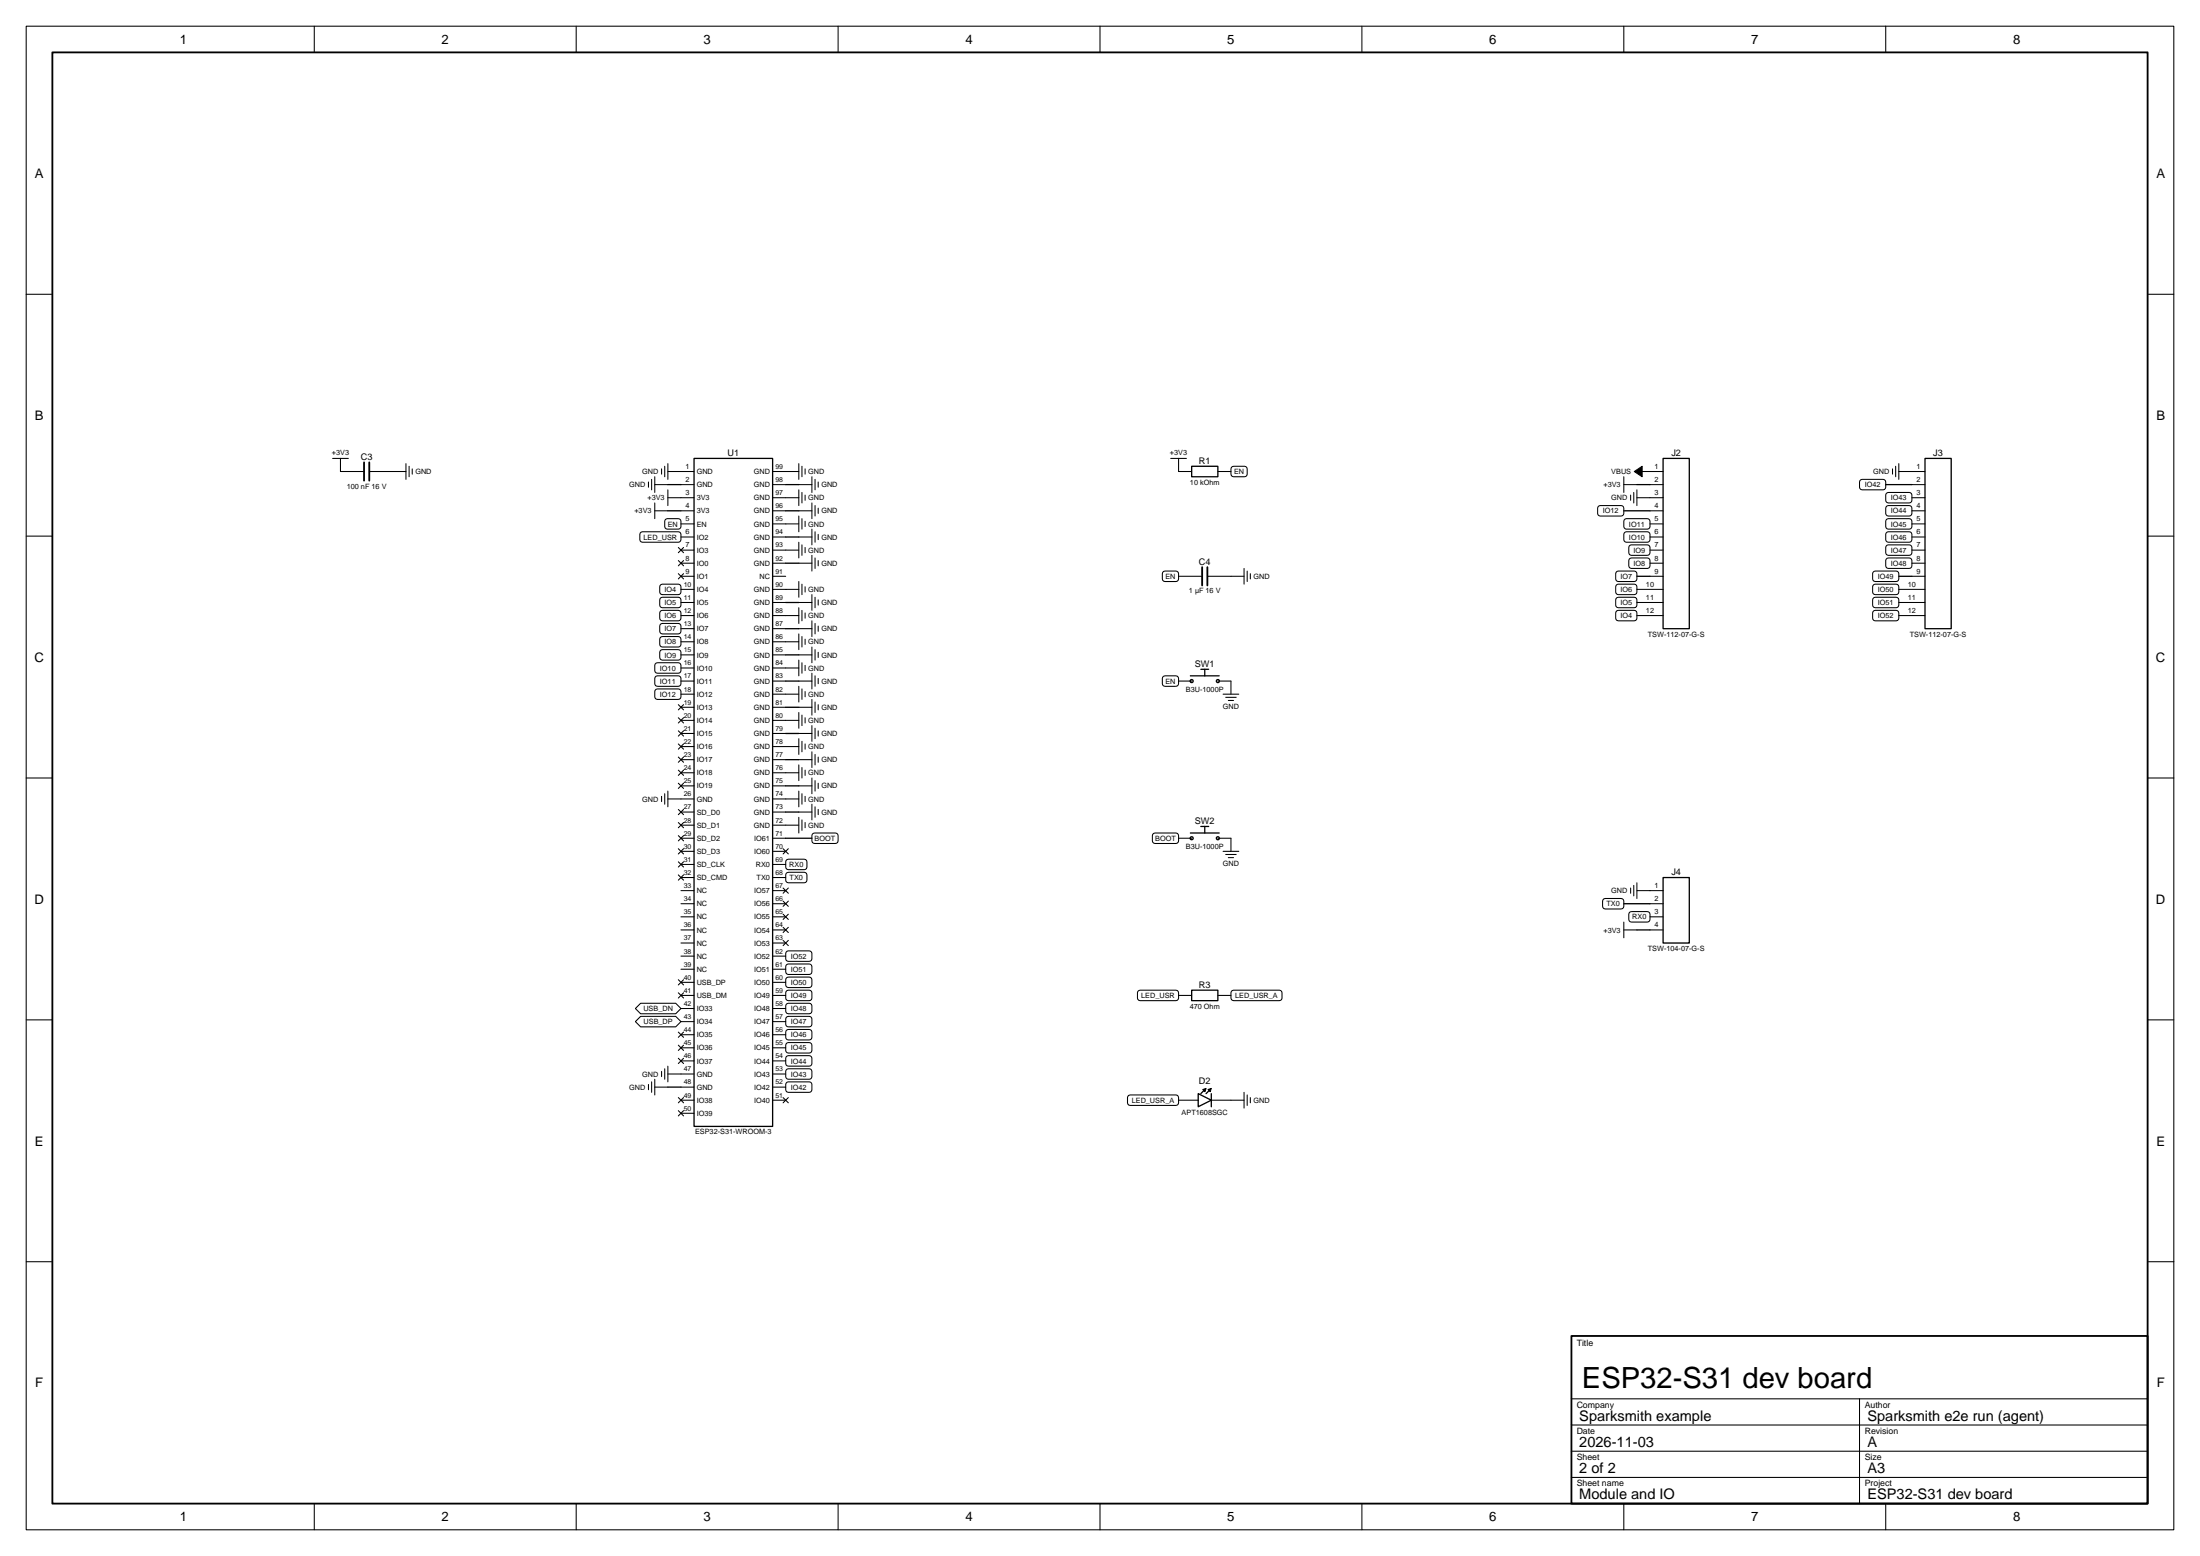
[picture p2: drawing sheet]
<svg xmlns="http://www.w3.org/2000/svg" width="420mm" height="297mm" viewBox="0 0 420 297" stroke-linecap="round" stroke-linejoin="round" font-family="sans-serif">
<g fill="none" stroke="#000" stroke-width=".2">
<path d="M5 5h410v287h-410zM60 5v5M110 5v5M160 5v5M210 5v5M260 5v5M310 5v5M360 5v5M5 56.2h5M410 56.2h5M5 102.3h5M410 102.3h5"/>
<path d="M5 148.5h5M410 148.5h5M5 194.7h5M410 194.7h5M5 240.8h5M410 240.8h5M300 267h110M300 272h110M300 277h110M355 267v20M60 287v5M110 287v5"/>
<path d="M160 287v5M210 287v5M260 287v5M300 282h110M310 287v5M360 287v5"/>
</g>
<path d="M10 10h400v277h-400zM300 255h110v32h-110z" fill="none" stroke="#000" stroke-width=".35"/>
<path d="M132.5 87.5h15v127.5h-15z" fill="#fff"/>
<path d="M132.5 87.5h15v127.5h-15z" fill="none" stroke="#000" stroke-width=".25"/>
<g fill="none" stroke="#000" stroke-width=".2">
<path d="M65 90h4.5M70.5 90h4.5M130 90h2.5M130 92.5h2.5M130 95h2.5M130 97.5h2.5M147.5 90h2.5M147.5 92.5h2.5M147.5 95h2.5M147.5 97.5h2.5M130 100h2.5M130 102.5h2.5"/>
<path d="M130 105h2.5M130 107.5h2.5M130 110h2.5M130 112.5h2.5M130 115h2.5M130 117.5h2.5M147.5 100h2.5M147.5 102.5h2.5M147.5 105h2.5M147.5 107.5h2.5M147.5 110h2.5M147.5 112.5h2.5"/>
<path d="M147.5 115h2.5M147.5 117.5h2.5M130 120h2.5M130 122.5h2.5M130 125h2.5M130 127.5h2.5M130 130h2.5M130 132.5h2.5M130 135h2.5M130 137.5h2.5M147.5 120h2.5M147.5 122.5h2.5"/>
<path d="M147.5 125h2.5M147.5 127.5h2.5M147.5 130h2.5M147.5 132.5h2.5M147.5 135h2.5M147.5 137.5h2.5M130 140h2.5M130 142.5h2.5M130 145h2.5M130 147.5h2.5M130 150h2.5M130 152.5h2.5"/>
<path d="M130 155h2.5M130 157.5h2.5M130 160h2.5M147.5 140h2.5M147.5 142.5h2.5M147.5 145h2.5M147.5 147.5h2.5M147.5 150h2.5M147.5 152.5h2.5M147.5 155h2.5M147.5 157.5h2.5M147.5 160h2.5"/>
<path d="M130 162.5h2.5M130 165h2.5M130 167.5h2.5M130 170h2.5M130 172.5h2.5M130 175h2.5M130 177.5h2.5M147.5 162.5h2.5M147.5 165h2.5M147.5 167.5h2.5M147.5 170h2.5M147.5 172.5h2.5"/>
<path d="M147.5 175h2.5M147.5 177.5h2.5M130 180h2.5M130 182.5h2.5M130 185h2.5M130 187.5h2.5M130 190h2.5M130 192.5h2.5M130 195h2.5M130 197.5h2.5M147.5 180h2.5M147.5 182.5h2.5"/>
<path d="M147.5 185h2.5M147.5 187.5h2.5M147.5 190h2.5M147.5 192.5h2.5M147.5 195h2.5M147.5 197.5h2.5M130 200h2.5M130 202.5h2.5M130 205h2.5M130 207.5h2.5M130 210h2.5M130 212.5h2.5"/>
<path d="M147.5 200h2.5M147.5 202.5h2.5M147.5 205h2.5M147.5 207.5h2.5M147.5 210h2.5"/>
</g>
<path d="M69.5 88.2v3.5M70.5 88.2v3.5" fill="none" stroke="#000" stroke-width=".35"/>
<path d="M227.5 89h5v2h-5z" fill="#fff"/>
<path d="M227.5 89h5v2h-5z" fill="none" stroke="#000" stroke-width=".25"/>
<path d="M225 90h2.5M232.5 90h2.5M225 110h4.5M230.5 110h4.5" fill="none" stroke="#000" stroke-width=".2"/>
<path d="M229.5 108.3v3.5M230.5 108.3v3.5" fill="none" stroke="#000" stroke-width=".35"/>
<circle cx="227.5" cy="130" r=".3" fill="#fff"/>
<circle cx="227.5" cy="130" r=".3" fill="none" stroke="#000" stroke-width=".25"/>
<circle cx="232.5" cy="130" r=".3" fill="#fff"/>
<g fill="none" stroke="#000" stroke-width=".25">
<path d="M227.2 129h5.6M229.3 127.7h1.4M230 127.7v1.3"/>
<circle cx="232.5" cy="130" r=".3"/>
</g>
<path d="M225 130h2.5M232.5 130h2.5" fill="none" stroke="#000" stroke-width=".2"/>
<circle cx="227.5" cy="160" r=".3" fill="#fff"/>
<circle cx="227.5" cy="160" r=".3" fill="none" stroke="#000" stroke-width=".25"/>
<circle cx="232.5" cy="160" r=".3" fill="#fff"/>
<g fill="none" stroke="#000" stroke-width=".25">
<path d="M227.2 159h5.6M229.3 157.8h1.4M230 157.8v1.2"/>
<circle cx="232.5" cy="160" r=".3"/>
</g>
<path d="M225 160h2.5M232.5 160h2.5" fill="none" stroke="#000" stroke-width=".2"/>
<path d="M227.5 189h5v2h-5z" fill="#fff"/>
<path d="M227.5 189h5v2h-5z" fill="none" stroke="#000" stroke-width=".25"/>
<path d="M225 190h2.5M232.5 190h2.5" fill="none" stroke="#000" stroke-width=".2"/>
<path d="M228.7 208.8l2.6 1.2-2.6 1.3z" fill="#fff"/>
<path d="M228.7 208.8l2.6 1.2-2.6 1.3zM229.8 208.2l-.5 .6M230.8 208.2l-.5 .6M231.3 208.8v2.5" fill="none" stroke="#000" stroke-width=".25"/>
<path d="M229.6 208l.7-.2-.3 .6zM230.6 208l.7-.2-.3 .6z" fill="#000"/>
<path d="M229.6 208l.7-.2-.3 .6zM230.6 208l.7-.2-.3 .6z" fill="none" stroke="#000" stroke-width=".19"/>
<path d="M225 210h3.7M231.3 210h3.7" fill="none" stroke="#000" stroke-width=".2"/>
<path d="M317.5 87.5h5v32.5h-5z" fill="#fff"/>
<path d="M317.5 87.5h5v32.5h-5z" fill="none" stroke="#000" stroke-width=".25"/>
<path d="M315 90h2.5M315 92.5h2.5M315 95h2.5M315 97.5h2.5M312.5 112.5h5M312.5 115h5M312.5 117.5h5M315 100h2.5M315 102.5h2.5M315 105h2.5M315 107.5h2.5M315 110h2.5" fill="none" stroke="#000" stroke-width=".2"/>
<path d="M367.5 87.5h5v32.5h-5z" fill="#fff"/>
<path d="M367.5 87.5h5v32.5h-5z" fill="none" stroke="#000" stroke-width=".25"/>
<path d="M365 90h2.5M365 92.5h2.5M365 95h2.5M365 97.5h2.5M362.5 112.5h5M362.5 115h5M362.5 117.5h5M365 100h2.5M365 102.5h2.5M365 105h2.5M365 107.5h2.5M365 110h2.5" fill="none" stroke="#000" stroke-width=".2"/>
<path d="M317.5 167.5h5v12.5h-5z" fill="#fff"/>
<g fill="none" stroke="#000" stroke-width=".25">
<path d="M127.5 92.5h2.5M127.5 97.5h2.5M150 92.5h2.5M150 97.5h2.5M310 97.5h5M312.5 92.5h2.5M360 92.5h5M150 115h2.5M150 107.5h2.5M150 102.5h2.5M312.5 110h2.5M362.5 110h2.5"/>
<path d="M150 135h2.5M150 130h2.5M150 125h2.5M150 120h2.5M150 155h2.5M150 150h2.5M150 145h2.5M150 140h2.5M150 160h5M310 172.5h5M312.5 177.5h2.5M317.5 167.5h5v12.5h-5z"/>
<path d="M127.5 207.5h2.5"/>
</g>
<g fill="none" stroke="#000" stroke-width=".2">
<path d="M63.5 87.5h3M65 87.5v2.5M75 90h2.5M77.5 88.5v3M78.1 89v2M78.7 89.5v1M123.8 92v1M124.4 91.5v2M125 92.5h2.5M125 91v3M125 96v3M125 97.5h2.5"/>
<path d="M126.3 89.5v1M126.9 89v2M127 99.2l.4-.2 2.4 .1 .2 .4-.1 1.3-.4 .2-2.3-.1-.3-.4zM127.5 90h2.5M127.5 95h2.5M127.5 88.5v3M127.5 93.5v3M150 90h2.5M150 95h2.5M152.5 92.5h2.5M152.5 88.5v3M152.5 93.5v3"/>
<path d="M152.5 98.5v3M152.5 97.5h2.5M153.1 89v2M153.1 94v2M153.1 99v2M153.7 89.5v1M153.7 94.5v1M153.7 99.5v1M155 91v3M155 96v3M155.6 91.5v2M155.6 96.5v2"/>
<path d="M156.2 92v1M156.2 97v1M223.5 87.5h3M225 87.5v2.5M235.1 89.3l.4-.3 2.3 .1 .3 .4-.1 1.2-.4 .3-2.3-.1-.3-.4zM305.2 96.6h4.5l.3 .4-.1 1.3-.4 .2-4.3-.1-.2-.4v-1zM310 92.5h2.5M310 91v3M310.2 99.1h4.5l.3 .4-.1 1.3-.4 .2-4.3-.1-.2-.4v-1zM311.3 94.5v1M311.9 94v2M312 90l1.5-1v2z"/>
<path d="M312.5 95h2.5M312.5 93.5v3M313.5 90h1.5M355.1 91.7l.4-.2 4.3 .1 .2 .4-.1 1.2-.4 .3-4.3-.1-.2-.4zM360.2 94.1h4.6l.2 .4-.1 1.3-.4 .2-4.3-.1-.2-.4v-1zM360.2 96.6h4.6l.2 .4-.1 1.3-.4 .2-4.3-.1-.2-.4v-1zM360.2 99.1h4.6l.2 .4-.1 1.3-.4 .2-4.3-.1-.2-.4v-1zM361.3 89.5v1M361.9 89v2M362.5 90h2.5M362.5 88.5v3M122.4 101.6l7.1-.1 .4 .3 .1 1.2-.1 .3-.4 .2h-6.9l-.4-.2v-.3v-1z"/>
<path d="M126 119.2l.5-.2 3.3 .1 .2 .4-.1 1.3-.4 .2-3.3-.1-.3-.4zM126 116.8l.5-.3 3.3 .1 .2 .4-.1 1.3-.4 .2-3.3-.1-.3-.4zM126.2 114.1h3.6l.2 .4-.1 1.2-.4 .3-3.3-.1-.3-.4v-1zM126.2 111.6h3.6l.2 .4-.1 1.2-.4 .3-3.3-.1-.3-.4v-1zM129.5 104.5l1 1M129.5 107l1 1M129.5 109.5l1 1M130.5 104.5l-1 1M130.5 107l-1 1M130.5 109.5l-1 1M150 117.5h2.5M150 112.5h2.5"/>
<path d="M150 105h2.5M150 100h2.5M152.5 103.5v3M152.5 111v3M152.5 116v3M152.5 115h2.5M152.5 107.5h2.5M152.5 102.5h2.5M153.1 104v2M153.1 111.5v2M153.1 116.5v2M153.7 104.5v1"/>
<path d="M153.7 112v1M153.7 117v1M155 101v3M155 106v3M155 113.5v3M155 118.5v3M155.6 101.5v2M155.6 106.5v2M155.6 114v2M155.6 119v2M156.2 102v1M156.2 107v1"/>
<path d="M156.2 114.5v1M156.2 119.5v1M222 109.3l.4-.3 2.3 .1 .3 .4-.1 1.3-.4 .2-2.3-.1-.3-.4zM235 110h2.5M237.5 108.5v3M238.1 109v2M238.7 109.5v1M308.5 109.3l.5-.3 3.2 .1 .3 .4-.1 1.3-.4 .2-3.3-.1-.3-.4zM308.5 111.8l.5-.3 3.2 .1 .3 .4-.1 1.2-.4 .3-3.3-.1-.3-.4zM308.5 114.3l.5-.3 3.2 .1 .3 .4-.1 1.2-.4 .3-3.3-.1-.3-.4zM308.5 116.8l.5-.3 3.2 .1 .3 .4-.1 1.3-.4 .2-3.3-.1-.3-.4zM310.2 101.6h4.5l.3 .4-.1 1.3-.4 .2-4.3-.1-.2-.4v-1z"/>
<path d="M311.2 104.1h3.5l.3 .4-.1 1.3-.4 .2-3.3-.1-.3-.4v-1zM311.2 106.6h3.5l.3 .4-.1 1.3-.4 .2-3.3-.1-.3-.4v-1zM357.6 109.3l.4-.3 4.2 .1 .3 .4-.1 1.3-.4 .2-4.3-.1-.2-.4zM357.6 111.8l.4-.3 4.2 .1 .3 .4-.1 1.2-.4 .3-4.3-.1-.2-.4zM357.6 114.3l.4-.3 4.2 .1 .3 .4-.1 1.2-.4 .3-4.3-.1-.2-.4zM357.6 116.8l.4-.3 4.2 .1 .3 .4-.1 1.3-.4 .2-4.3-.1-.2-.4zM360.2 101.6h4.6l.2 .4-.1 1.3-.4 .2-4.3-.1-.2-.4v-1zM360.2 104.1h4.6l.2 .4-.1 1.3-.4 .2-4.3-.1-.2-.4v-1zM360.2 106.6h4.6l.2 .4-.1 1.3-.4 .2-4.3-.1-.2-.4v-1zM125.1 131.8l.4-.3 4.3 .1 .2 .4-.1 1.3-.4 .2-4.3-.1-.2-.4zM125.1 129.3l.4-.3 4.3 .1 .2 .4-.1 1.2-.4 .3-4.3-.1-.2-.4zM125.1 126.8l.4-.3 4.3 .1 .2 .4-.1 1.2-.4 .3-4.3-.1-.2-.4z"/>
<path d="M126 121.7l.5-.2 3.3 .1 .2 .4-.1 1.3-.4 .2-3.3-.1-.3-.4zM126.2 124.1h3.6l.2 .4-.1 1.3-.4 .2-3.3-.1-.3-.4v-1zM129.5 134.5l1 1M129.5 137l1 1M129.5 139.5l1 1M130.5 134.5l-1 1M130.5 137l-1 1M130.5 139.5l-1 1M150 132.5h2.5M150 137.5h2.5M150 127.5h2.5M150 122.5h2.5"/>
<path d="M152.5 121v3M152.5 126v3M152.5 131v3M152.5 136v3M152.5 135h2.5M152.5 130h2.5M152.5 125h2.5M152.5 120h2.5M153.1 121.5v2M153.1 126.5v2M153.1 131.5v2M153.1 136.5v2"/>
<path d="M153.7 122v1M153.7 127v1M153.7 132v1M153.7 137v1M155 123.5v3M155 128.5v3M155 133.5v3M155 138.5v3M155.6 124v2M155.6 129v2M155.6 134v2M155.6 139v2"/>
<path d="M156.2 124.5v1M156.2 129.5v1M156.2 134.5v1M156.2 139.5v1M222 129.3l.4-.3 2.3 .1 .3 .4-.1 1.2-.4 .3-2.3-.1-.3-.4zM233.5 132.5h3M234 133.1h2M234.5 133.7h1M235 130v2.5M126.3 152v1M126.9 151.5v2M127.5 151v3"/>
<path d="M127.5 152.5h2.5M129.5 142l1 1M129.5 144.5l1 1M129.5 147l1 1M129.5 149.5l1 1M129.5 154.5l1 1M129.5 157l1 1M129.5 159.5l1 1M130.5 142l-1 1M130.5 144.5l-1 1M130.5 147l-1 1M130.5 149.5l-1 1"/>
<path d="M130.5 154.5l-1 1M130.5 157l-1 1M130.5 159.5l-1 1M150 152.5h2.5M150 157.5h2.5M150 147.5h2.5M150 142.5h2.5M152.5 141v3M152.5 146v3M152.5 151v3M152.5 156v3M152.5 155h2.5"/>
<path d="M152.5 150h2.5M152.5 145h2.5M152.5 140h2.5M153.1 141.5v2M153.1 146.5v2M153.1 151.5v2M153.1 156.5v2M153.7 142v1M153.7 147v1M153.7 152v1M153.7 157v1M155 143.5v3"/>
<path d="M155 148.5v3M155 153.5v3M155.1 159.3l.4-.3 4.3 .1 .2 .4-.1 1.3-.4 .2-4.3-.1-.2-.4zM155.6 144v2M155.6 149v2M155.6 154v2M156.2 144.5v1M156.2 149.5v1M156.2 154.5v1M220.2 159.1h4.5l.3 .4-.1 1.3-.4 .2-4.3-.1-.2-.4v-1zM235 160v2.5M129.5 162l1 1"/>
<path d="M129.5 164.5l1 1M129.5 167l1 1M130.5 162l-1 1M130.5 164.5l-1 1M130.5 167l-1 1M149.5 179.5l1 1M149.5 177l1 1M149.5 174.5l1 1M149.5 172l1 1M149.5 169.5l1 1M149.5 162l1 1M150.1 164.2l.4-.2 3.3 .1 .2 .4v1.3l-.4 .2-3.3-.1-.3-.4z"/>
<path d="M150.3 166.6h3.5l.2 .4v1.3l-.4 .2-3.3-.1-.3-.4v-1zM150.5 169.5l-1 1M150.5 177l-1 1M150.5 179.5l-1 1M150.5 174.5l-1 1M150.5 172l-1 1M150.5 162l-1 1M233.5 162.5h3M234 163.1h2M234.5 163.7h1M306 171.8l.5-.3 3.2 .1 .3 .4-.1 1.2-.4 .3-3.3-.1-.3-.4zM310 177.5h2.5"/>
<path d="M310 176v3M311.2 174.1h3.5l.3 .4-.1 1.3-.4 .2-3.3-.1-.3-.4v-1zM311.3 169.5v1M311.9 169v2M312.5 170h5M312.5 168.5v3M315 172.5h2.5M315 175h2.5M315 177.5h2.5M122.3 194h6.7l1 1-1 1h-6.7l-1-1zM122.3 191.5h6.7l1 1-1 1h-6.7l-1-1zM129.5 187l1 1"/>
<path d="M129.5 189.5l1 1M129.5 197l1 1M129.5 199.5l1 1M130.5 187l-1 1M130.5 189.5l-1 1M130.5 197l-1 1M130.5 199.5l-1 1M150.1 199.3l.4-.3 4.2 .1 .3 .4-.1 1.2-.4 .3-4.2-.1-.3-.4zM150.1 194.2l.4-.2 4.2 .1 .3 .4-.1 1.3-.4 .2-4.2-.1-.3-.4zM150.1 191.7l.4-.2 4.2 .1 .3 .4-.1 1.3-.4 .2-4.2-.1-.3-.4zM150.1 189.3l.4-.3 4.2 .1 .3 .4-.1 1.3-.4 .2-4.2-.1-.3-.4zM150.1 186.8l.4-.3 4.2 .1 .3 .4-.1 1.2-.4 .3-4.2-.1-.3-.4z"/>
<path d="M150.1 184.3l.4-.3 4.2 .1 .3 .4-.1 1.2-.4 .3-4.2-.1-.3-.4zM150.3 196.6h4.4l.3 .4-.1 1.3-.4 .2-4.2-.1-.3-.4v-1zM150.3 181.6h4.4l.3 .4-.1 1.3-.4 .2-4.2-.1-.3-.4v-1zM217.4 189.1l7.1-.1 .4 .3 .1 1.2-.1 .3-.4 .2h-6.8l-.3-.1-.2-.4v-1zM235.1 189.3l.4-.3h8.7l.5 .3 .1 1.2-.1 .3-.5 .2h-8.7l-.4-.2-.1-.3zM123.8 207v1M124.4 206.5v2M125 206v3M125 207.5h2.5M126.3 204.5v1M126.9 204v2M127.5 203.5v3"/>
<path d="M127.5 205h2.5M129.5 202l1 1M129.5 209.5l1 1M129.5 212l1 1M130.5 202l-1 1M130.5 209.5l-1 1M130.5 212l-1 1M149.5 209.5l1 1M150.1 204.3l.4-.3 4.2 .1 .3 .4-.1 1.3-.4 .2-4.2-.1-.3-.4zM150.1 201.8l.4-.3 4.2 .1 .3 .4-.1 1.3-.4 .2-4.2-.1-.3-.4zM150.3 206.6h4.4l.3 .4-.1 1.3-.4 .2-4.2-.1-.3-.4v-1zM150.5 209.5l-1 1"/>
<path d="M215.3 209.3l.5-.3h8.7l.4 .3 .1 1.2-.1 .3-.4 .2h-8.7l-.5-.2-.1-.3zM235 210h2.5M237.5 208.5v3M238.1 209v2M238.7 209.5v1"/>
</g>
<path d="M312 90l1.5-1v2z" fill="#000"/>
<text font-size="5.6" x="302" y="265">ESP32-S31 dev board</text>
<g font-size="2.8">
<text x="301.5" y="271.2">Sparksmith example</text>
<text x="356.5" y="271.2">Sparksmith e2e run (agent)</text>
<text x="301.5" y="276.2">2026-11-03</text>
<text x="301.5" y="281.2">2 of 2</text>
<text x="356.5" y="276.2">A</text>
<text x="356.5" y="281.2">A3</text>
<text x="301.5" y="286.2">Module and IO</text>
<text x="356.5" y="286.2">ESP32-S31 dev board</text>
</g>
<g font-size="2.5">
<text x="34.3" y="8.4">1</text>
<text x="84.3" y="8.4">2</text>
<text x="134.3" y="8.4">3</text>
<text x="184.3" y="8.4">4</text>
<text x="234.3" y="8.4">5</text>
<text x="284.3" y="8.4">6</text>
<text x="334.3" y="8.4">7</text>
<text x="384.3" y="8.4">8</text>
<text x="6.7" y="34">A</text>
<text x="411.7" y="34">A</text>
<text x="6.7" y="80.1">B</text>
<text x="411.7" y="80.1">B</text>
<text x="6.6" y="126.3">C</text>
<text x="411.6" y="126.3">C</text>
<text x="6.6" y="172.5">D</text>
<text x="411.6" y="172.5">D</text>
<text x="6.7" y="218.7">E</text>
<text x="411.7" y="218.7">E</text>
<text x="6.7" y="264.8">F</text>
<text x="411.7" y="264.8">F</text>
<text x="34.3" y="290.4">1</text>
<text x="84.3" y="290.4">2</text>
<text x="134.3" y="290.4">3</text>
<text x="184.3" y="290.4">4</text>
<text x="234.3" y="290.4">5</text>
<text x="284.3" y="290.4">6</text>
<text x="334.3" y="290.4">7</text>
<text x="384.3" y="290.4">8</text>
</g>
<g font-size="1.7">
<text x="68.9" y="87.8">C3</text>
<text x="138.9" y="87">U1</text>
<text x="228.9" y="88.5">R1</text>
<text x="319.1" y="87">J2</text>
<text x="369.1" y="87">J3</text>
<text x="228.9" y="107.8">C4</text>
<text x="228.1" y="127.3">SW1</text>
<text x="228.1" y="157.3">SW2</text>
<text x="319.1" y="167">J4</text>
<text x="228.9" y="188.5">R3</text>
<text x="228.9" y="207">D2</text>
<text x="301" y="257">Title</text>
<text x="301" y="268.7">Company</text>
<text x="356" y="268.7">Author</text>
<text x="301" y="273.7">Date</text>
<text x="356" y="273.7">Revision</text>
<text x="301" y="278.7">Sheet</text>
<text x="356" y="278.7">Size</text>
<text x="301" y="283.7">Sheet name</text>
<text x="356" y="283.7">Project</text>
</g>
<g font-size="1.4">
<text x="63.4" y="86.9">+3V3</text>
<text x="130.9" y="89.5">1</text>
<text x="223.4" y="86.9">+3V3</text>
<text x="315.9" y="89.5">1</text>
<text x="365.9" y="89.5">1</text>
<text x="66.2" y="93.2">100 nF 16 V</text>
<text x="79.3" y="90.5">GND</text>
<text x="120.1" y="93">GND</text>
<text x="122.6" y="90.5">GND</text>
<text x="123.6" y="95.5">+3V3</text>
<text x="130.9" y="92">2</text>
<text x="130.9" y="94.5">3</text>
<text x="133" y="90.5">GND</text>
<text x="133" y="93">GND</text>
<text x="133" y="95.5">3V3</text>
<text x="143.9" y="95.5">GND</text>
<text x="143.9" y="93">GND</text>
<text x="143.9" y="90.5">GND</text>
<text x="154.3" y="95.5">GND</text>
<text x="154.3" y="90.5">GND</text>
<text x="156.8" y="93">GND</text>
<text x="227.2" y="92.5">10 kOhm</text>
<text x="235.6" y="90.5">EN</text>
<text x="306.1" y="93">+3V3</text>
<text x="307.6" y="95.5">GND</text>
<text x="307.6" y="90.5">VBUS</text>
<text x="315.9" y="92">2</text>
<text x="315.9" y="94.5">3</text>
<text x="356" y="93">IO42</text>
<text x="357.6" y="90.5">GND</text>
<text x="361" y="95.5">IO43</text>
<text x="365.9" y="92">2</text>
<text x="365.9" y="94.5">3</text>
<text x="121.1" y="98">+3V3</text>
<text x="127.5" y="100.5">EN</text>
<text x="130.9" y="97">4</text>
<text x="130.9" y="99.5">5</text>
<text x="130.9" y="102">6</text>
<text x="133" y="98">3V3</text>
<text x="133" y="100.5">EN</text>
<text x="143.9" y="100.5">GND</text>
<text x="143.9" y="98">GND</text>
<text x="154.3" y="100.5">GND</text>
<text x="156.8" y="98">GND</text>
<text x="306" y="98">IO12</text>
<text x="311" y="100.5">IO11</text>
<text x="315.9" y="97">4</text>
<text x="315.9" y="99.5">5</text>
<text x="315.9" y="102">6</text>
<text x="361" y="98">IO44</text>
<text x="361" y="100.5">IO45</text>
<text x="365.9" y="97">4</text>
<text x="365.9" y="99.5">5</text>
<text x="365.9" y="102">6</text>
<text x="122.9" y="103">LED_USR</text>
<text x="130.9" y="104.5">7</text>
<text x="130.9" y="107">8</text>
<text x="133" y="103">IO2</text>
<text x="133" y="105.5">IO3</text>
<text x="133" y="108">IO0</text>
<text x="143.9" y="108">GND</text>
<text x="143.9" y="105.5">GND</text>
<text x="143.9" y="103">GND</text>
<text x="154.3" y="105.5">GND</text>
<text x="156.8" y="108">GND</text>
<text x="156.8" y="103">GND</text>
<text x="311" y="103">IO10</text>
<text x="311.9" y="105.5">IO9</text>
<text x="311.9" y="108">IO8</text>
<text x="315.9" y="104.5">7</text>
<text x="315.9" y="107">8</text>
<text x="361" y="103">IO46</text>
<text x="361" y="105.5">IO47</text>
<text x="361" y="108">IO48</text>
<text x="365.9" y="104.5">7</text>
<text x="365.9" y="107">8</text>
<text x="126.9" y="113">IO4</text>
<text x="130.9" y="109.5">9</text>
<text x="133" y="110.5">IO1</text>
<text x="133" y="113">IO4</text>
<text x="143.9" y="113">GND</text>
<text x="145" y="110.5">NC</text>
<text x="154.3" y="113">GND</text>
<text x="222.5" y="110.5">EN</text>
<text x="227" y="113.2">1 µF 16 V</text>
<text x="239.3" y="110.5">GND</text>
<text x="309.4" y="110.5">IO7</text>
<text x="309.4" y="113">IO6</text>
<text x="314.2" y="112">10</text>
<text x="315.9" y="109.5">9</text>
<text x="358.5" y="110.5">IO49</text>
<text x="358.5" y="113">IO50</text>
<text x="364.2" y="112">10</text>
<text x="365.9" y="109.5">9</text>
<text x="126.9" y="118">IO6</text>
<text x="126.9" y="115.5">IO5</text>
<text x="133" y="115.5">IO5</text>
<text x="133" y="118">IO6</text>
<text x="143.9" y="118">GND</text>
<text x="143.9" y="115.5">GND</text>
<text x="154.3" y="118">GND</text>
<text x="156.8" y="115.5">GND</text>
<text x="309.4" y="115.5">IO5</text>
<text x="309.4" y="118">IO4</text>
<text x="314.2" y="114.5">11</text>
<text x="314.2" y="117">12</text>
<text x="358.5" y="115.5">IO51</text>
<text x="358.5" y="118">IO52</text>
<text x="364.2" y="114.5">11</text>
<text x="364.2" y="117">12</text>
<text x="126.9" y="125.5">IO9</text>
<text x="126.9" y="123">IO8</text>
<text x="126.9" y="120.5">IO7</text>
<text x="133" y="120.5">IO7</text>
<text x="133" y="123">IO8</text>
<text x="133" y="125.5">IO9</text>
<text x="143.9" y="125.5">GND</text>
<text x="143.9" y="123">GND</text>
<text x="143.9" y="120.5">GND</text>
<text x="154.3" y="123">GND</text>
<text x="156.8" y="125.5">GND</text>
<text x="156.8" y="120.5">GND</text>
<text x="314.6" y="121.5">TSW-112-07-G-S</text>
<text x="364.6" y="121.5">TSW-112-07-G-S</text>
<text x="126" y="130.5">IO11</text>
<text x="126" y="128">IO10</text>
<text x="133" y="128">IO10</text>
<text x="133" y="130.5">IO11</text>
<text x="143.9" y="130.5">GND</text>
<text x="143.9" y="128">GND</text>
<text x="154.3" y="128">GND</text>
<text x="156.8" y="130.5">GND</text>
<text x="222.5" y="130.5">EN</text>
<text x="126" y="133">IO12</text>
<text x="133" y="133">IO12</text>
<text x="133" y="135.5">IO13</text>
<text x="143.9" y="135.5">GND</text>
<text x="143.9" y="133">GND</text>
<text x="154.3" y="133">GND</text>
<text x="156.8" y="135.5">GND</text>
<text x="226.4" y="132">B3U-1000P</text>
<text x="233.5" y="135.3">GND</text>
<text x="133" y="138">IO14</text>
<text x="133" y="140.5">IO15</text>
<text x="133" y="143">IO16</text>
<text x="143.9" y="143">GND</text>
<text x="143.9" y="140.5">GND</text>
<text x="143.9" y="138">GND</text>
<text x="154.3" y="143">GND</text>
<text x="154.3" y="138">GND</text>
<text x="156.8" y="140.5">GND</text>
<text x="133" y="145.5">IO17</text>
<text x="133" y="148">IO18</text>
<text x="143.9" y="148">GND</text>
<text x="143.9" y="145.5">GND</text>
<text x="154.3" y="148">GND</text>
<text x="156.8" y="145.5">GND</text>
<text x="122.6" y="153">GND</text>
<text x="133" y="150.5">IO19</text>
<text x="133" y="153">GND</text>
<text x="133" y="155.5">SD_D0</text>
<text x="143.9" y="155.5">GND</text>
<text x="143.9" y="153">GND</text>
<text x="143.9" y="150.5">GND</text>
<text x="154.3" y="153">GND</text>
<text x="156.8" y="155.5">GND</text>
<text x="156.8" y="150.5">GND</text>
<text x="133" y="158">SD_D1</text>
<text x="133" y="160.5">SD_D2</text>
<text x="143.9" y="158">GND</text>
<text x="144" y="160.5">IO61</text>
<text x="154.3" y="158">GND</text>
<text x="155.5" y="160.5">BOOT</text>
<text x="220.5" y="160.5">BOOT</text>
<text x="133" y="163">SD_D3</text>
<text x="133" y="165.5">SD_CLK</text>
<text x="144" y="163">IO60</text>
<text x="144.3" y="165.5">RX0</text>
<text x="150.7" y="165.5">RX0</text>
<text x="226.4" y="162">B3U-1000P</text>
<text x="233.5" y="165.3">GND</text>
<text x="133" y="168">SD_CMD</text>
<text x="133" y="170.5">NC</text>
<text x="133" y="173">NC</text>
<text x="144" y="173">IO56</text>
<text x="144" y="170.5">IO57</text>
<text x="144.4" y="168">TX0</text>
<text x="150.7" y="168">TX0</text>
<text x="306.7" y="173">TX0</text>
<text x="307.6" y="170.5">GND</text>
<text x="315.9" y="169.5">1</text>
<text x="315.9" y="172">2</text>
<text x="133" y="175.5">NC</text>
<text x="133" y="178">NC</text>
<text x="144" y="178">IO54</text>
<text x="144" y="175.5">IO55</text>
<text x="306.1" y="178">+3V3</text>
<text x="311.6" y="175.5">RX0</text>
<text x="315.9" y="174.5">3</text>
<text x="315.9" y="177">4</text>
<text x="133" y="180.5">NC</text>
<text x="133" y="183">NC</text>
<text x="133" y="185.5">NC</text>
<text x="144" y="185.5">IO51</text>
<text x="144" y="183">IO52</text>
<text x="144" y="180.5">IO53</text>
<text x="151" y="185.5">IO51</text>
<text x="151" y="183">IO52</text>
<text x="314.6" y="181.5">TSW-104-07-G-S</text>
<text x="133" y="188">USB_DP</text>
<text x="133" y="190.5">USB_DM</text>
<text x="144" y="190.5">IO49</text>
<text x="144" y="188">IO50</text>
<text x="151" y="190.5">IO49</text>
<text x="151" y="188">IO50</text>
<text x="217.9" y="190.5">LED_USR</text>
<text x="235.8" y="190.5">LED_USR_A</text>
<text x="122.8" y="193">USB_DN</text>
<text x="122.9" y="195.5">USB_DP</text>
<text x="133" y="193">IO33</text>
<text x="133" y="195.5">IO34</text>
<text x="144" y="195.5">IO47</text>
<text x="144" y="193">IO48</text>
<text x="151" y="195.5">IO47</text>
<text x="151" y="193">IO48</text>
<text x="227.1" y="192.5">470 Ohm</text>
<text x="133" y="198">IO35</text>
<text x="133" y="200.5">IO36</text>
<text x="133" y="203">IO37</text>
<text x="144" y="203">IO44</text>
<text x="144" y="200.5">IO45</text>
<text x="144" y="198">IO46</text>
<text x="151" y="203">IO44</text>
<text x="151" y="200.5">IO45</text>
<text x="151" y="198">IO46</text>
<text x="120.1" y="208">GND</text>
<text x="122.6" y="205.5">GND</text>
<text x="133" y="205.5">GND</text>
<text x="133" y="208">GND</text>
<text x="144" y="208">IO42</text>
<text x="144" y="205.5">IO43</text>
<text x="151" y="208">IO42</text>
<text x="151" y="205.5">IO43</text>
<text x="133" y="210.5">IO38</text>
<text x="133" y="213">IO39</text>
<text x="144" y="210.5">IO40</text>
<text x="216.1" y="210.5">LED_USR_A</text>
<text x="225.6" y="212.8">APT1608SGC</text>
<text x="239.3" y="210.5">GND</text>
<text x="132.7" y="216.5">ESP32-S31-WROOM-3</text>
</g>
<g font-size="1.3">
<text x="148" y="89.5">99</text>
<text x="148" y="94.5">97</text>
<text x="148" y="92">98</text>
<text x="148" y="102">94</text>
<text x="148" y="99.5">95</text>
<text x="148" y="97">96</text>
<text x="148" y="107">92</text>
<text x="148" y="104.5">93</text>
<text x="130.5" y="112">10</text>
<text x="148" y="112">90</text>
<text x="148" y="109.5">91</text>
<text x="130.5" y="114.5">11</text>
<text x="130.5" y="117">12</text>
<text x="130.5" y="119.5">13</text>
<text x="148" y="119.5">87</text>
<text x="148" y="117">88</text>
<text x="148" y="114.5">89</text>
<text x="130.5" y="122">14</text>
<text x="130.5" y="124.5">15</text>
<text x="148" y="124.5">85</text>
<text x="148" y="122">86</text>
<text x="130.5" y="127">16</text>
<text x="130.5" y="129.5">17</text>
<text x="148" y="129.5">83</text>
<text x="148" y="127">84</text>
<text x="130.5" y="132">18</text>
<text x="130.5" y="134.5">19</text>
<text x="130.5" y="137">20</text>
<text x="148" y="137">80</text>
<text x="148" y="134.5">81</text>
<text x="148" y="132">82</text>
<text x="130.5" y="139.5">21</text>
<text x="130.5" y="142">22</text>
<text x="148" y="142">78</text>
<text x="148" y="139.5">79</text>
<text x="130.5" y="144.5">23</text>
<text x="130.5" y="147">24</text>
<text x="130.5" y="149.5">25</text>
<text x="148" y="149.5">75</text>
<text x="148" y="147">76</text>
<text x="148" y="144.5">77</text>
<text x="130.5" y="152">26</text>
<text x="130.5" y="154.5">27</text>
<text x="148" y="154.5">73</text>
<text x="148" y="152">74</text>
<text x="130.5" y="157">28</text>
<text x="130.5" y="159.5">29</text>
<text x="148" y="159.5">71</text>
<text x="148" y="157">72</text>
<text x="130.5" y="162">30</text>
<text x="130.5" y="164.5">31</text>
<text x="130.5" y="167">32</text>
<text x="148" y="167">68</text>
<text x="148" y="164.5">69</text>
<text x="148" y="162">70</text>
<text x="130.5" y="169.5">33</text>
<text x="130.5" y="172">34</text>
<text x="148" y="172">66</text>
<text x="148" y="169.5">67</text>
<text x="130.5" y="174.5">35</text>
<text x="130.5" y="177">36</text>
<text x="130.5" y="179.5">37</text>
<text x="148" y="179.5">63</text>
<text x="148" y="177">64</text>
<text x="148" y="174.5">65</text>
<text x="130.5" y="182">38</text>
<text x="130.5" y="184.5">39</text>
<text x="148" y="184.5">61</text>
<text x="148" y="182">62</text>
<text x="130.5" y="187">40</text>
<text x="130.5" y="189.5">41</text>
<text x="148" y="189.5">59</text>
<text x="148" y="187">60</text>
<text x="130.5" y="192">42</text>
<text x="130.5" y="194.5">43</text>
<text x="130.5" y="197">44</text>
<text x="148" y="197">56</text>
<text x="148" y="194.5">57</text>
<text x="148" y="192">58</text>
<text x="130.5" y="199.5">45</text>
<text x="130.5" y="202">46</text>
<text x="148" y="202">54</text>
<text x="148" y="199.5">55</text>
<text x="130.5" y="204.5">47</text>
<text x="130.5" y="207">48</text>
<text x="130.5" y="209.5">49</text>
<text x="148" y="209.5">51</text>
<text x="148" y="207">52</text>
<text x="148" y="204.5">53</text>
<text x="130.5" y="212">50</text>
</g>
</svg>
